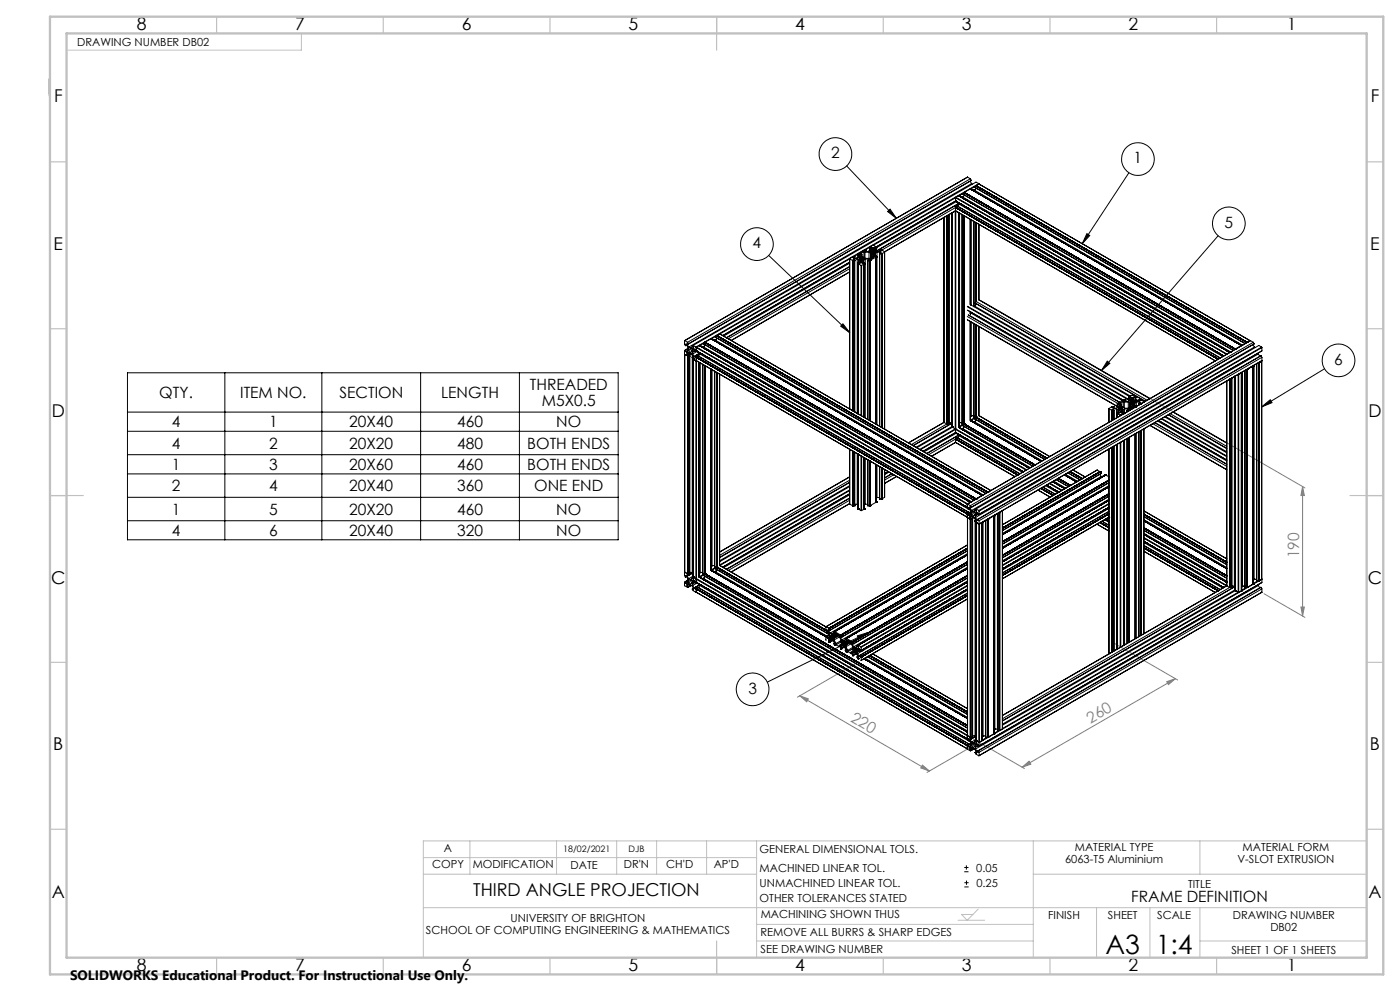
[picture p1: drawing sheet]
<svg xmlns="http://www.w3.org/2000/svg" width="420mm" height="297mm" viewBox="0 0 420 297" stroke-linecap="round" stroke-linejoin="round" font-family="sans-serif">
<g fill="none" stroke="#000" stroke-width=".3">
<path d="M254 49.7l14.9 15.7M338.7 51.8l-14 21.3M230.6 76.5l24.3 23.2M266.3 63.4l.7-.7 1.9 2.7zM326.1 70l.8 .6-2.2 2.5zM365.4 70.7l-35 40.4M252.9 97l2 2.7-2.7-1.9zM38.2 111.7h147.3v50.1h-147.3zM67.5 111.7v50.1M96.6 111.7v50.1M126.2 111.7v50.1M155.8 111.7v50.1"/>
<path d="M332.2 108.2l.8 .7-2.6 2.2zM397.4 110.5l-18.9 11.5M38.2 123.5h147.3M38.2 129.3h147.3M38.2 136.3h147.3M378.5 122l2.6-2.2 .5 .9zM38.2 142h147.3M38.2 149h147.3M38.2 156.1h147.3M257.2 190.6l3.2-1-2.8 1.9zM260.4 189.6l-30.2 14.8M289.3 260h1.2"/>
<path d="M289.9 259.4v1.2M289.3 261.3h1.2M289.3 265.8h1.3M289.3 264.5h1.3M289.9 263.9v1.3"/>
<circle cx="250.6" cy="46.2" r="4.9"/>
<circle cx="341.4" cy="47.7" r="4.9"/>
<circle cx="227.1" cy="73.2" r="4.9"/>
<circle cx="368.6" cy="66.9" r="4.9"/>
<circle cx="401.6" cy="108" r="4.9"/>
<circle cx="225.8" cy="206.6" r="4.9"/>
</g>
<g fill="none" stroke="#808080" stroke-width=".3">
<path d="M294.4 90.2l97.1 56M390.8 145.8l.5 2.7h-1zM390.8 145.8v38.8M379.2 177.9l12.3 7.1M257.7 198.3l-18.5 10.6M334.3 192.8l19 11M390.3 181.9h1l-.5 2.7zM239.9 208.5l2.6 .9-.5 .9zM239.9 208.5l38.9 22.6M350 204.3l2.6-.9-2.1 1.8zM352.6 203.4l-46 26.5M276.7 229.3l2.1 1.8-2.6-1z"/>
<path d="M291.8 221.4l15.5 8.9M295.7 221.4l-17.6 10.1M306.6 229.9l2.1-1.8 .5 .9z"/>
</g>
<g fill="none" stroke="#c0c0c0" stroke-width=".3">
<path d="M90.4 10v5h-70M14.7 23.7v5M127 257h100M141 252v10M167 252v10M185 252v10M197 252v10M212 252v10M227 252v35M310 252v35M360 252v10M410 252h-283v35h283"/>
<path d="M127 272h283M127 262h100M227 277h83M287.4 275.8h8M293.5 272.4l-3.3 3.4-1.7-1.7h3.4M310 262h100M329 272v15M345 272v15M360 272v15M227 282h83M360 282h50"/>
</g>
<g fill="none" stroke="#c0c0c0" stroke-width=".35">
<path d="M65 5v5M115 5v5M165 5v5M215 5v10M265 5v5M315 5v5M365 5v5M15 48.5h5M410 48.5h5M15 98.5h5M410 98.5h5M15 148.5h10"/>
<path d="M405 148.5h10M15 198.5h5M410 198.5h5M15 248.5h5M410 248.5h5M65 287v5M115 287v5M165 287v5M215 282v10M265 287v5M315 287v5M365 287v5"/>
</g>
<path d="M15 5h400v287h-400zM20 10h390v277h-390z" fill="none" stroke="#c0c0c0" stroke-width=".7"/>
<path d="M266.3 63.4l.7-.7 1.9 2.7zM326.1 70l.8 .6-2.2 2.5zM257.2 190.6l3.2-1-2.8 1.9zM252.9 97l2 2.7-2.7-1.9zM332.2 108.2l.8 .7-2.6 2.2zM378.5 122l2.6-2.2 .5 .9z" fill="#000"/>
<g fill="#808080">
<path d="M350 204.3l2.6-.9-2.1 1.8zM306.6 229.9l2.1-1.8 .5 .9z"/>
<path d="M390.3 181.9h1l-.5 2.7zM390.8 145.8l.5 2.7h-1z"/>
<path d="M239.9 208.5l2.6 .9-.5 .9zM276.7 229.3l2.1 1.8-2.6-1z"/>
</g>
<g fill="none" stroke="#000" stroke-width=".3">
<path d="M286.7 59.3l81.4 46.8M286.7 59.3v1M286.7 59.3l-24.7 14.2M286.7 59.1v.2M286.7 59.1l81.4 47M287.5 58.7l-.8 .4M287.5 58.7l81.5 46.9M287.6 58.6h.1M288.9 58.2h.1M288.9 58.2l81.1 46.8M288.9 59.1l80.3 46.4M288.9 59.1l-.2 .2"/>
<path d="M289.1 58.9l-.6 .3M289.1 57.9l-1.4 .8M289.2 57.7h.1M289.2 57.7l-.3 .5M289.2 57.7l81.3 47M289.2 57.7l81.4 46.9M289.3 57.7h-.1M289.3 58.5l-.4 .6M290.2 53.1h.1M290.2 53.1l-84.8 49M290.3 53.1l.8 .5M290.3 53.1l-84.9 49"/>
<path d="M291 54.3l.5 .7M291.1 56.6h.1M291.1 53.6l.3 .4M291.1 53.6l-84.8 49M291.1 56.6l-1.8 1M291.1 56.6l81.4 46.9M291.4 54l-84.8 49.1M291.4 54l-84.8 49M291.5 55l-84.9 49M291.5 55l.2 .2M292.5 57.1l80.2 46.3M292.5 57.1l-.3 .1"/>
<path d="M292.5 56.2h.1M292.5 56.2l81.1 46.8M292.6 56.8l-.5 .3M292.7 55.8l-1.4 .8M292.7 55.7h.1M292.7 55.7l-.2 .5M292.7 55.7l81.4 46.9M292.8 55.7h.1M292.8 55.7l81.3 46.9M292.8 55.6l-.1 .1M292.8 55.6h.1M292.8 55.6l81.4 46.9"/>
<path d="M292.8 56.4l-.3 .7M293.7 55v.1M293.7 55.1l81.3 47M293.7 55l-84.9 49M293.7 55l-.9-.4-84.9 48.9M293.7 55.1l-.9 .5M254.9 77.5v45.1M254.9 78.6l-38.1 22M254.9 79.9l-36.9 21.3M254.9 79.9l-37 21.3M254.9 78.9l-37.8 21.8M254.9 77.6l-38.9 22.5"/>
<path d="M254.9 77.6l.9 .5M254.9 77.6v45M255.8 78.1h.1M255.8 77l-.9 .6M255.8 77h.1M255.8 78.1v44.9M255.8 77h.6M255.8 78.1h.6M255.8 78.1v45M255.9 78.1v45M256.3 77.6h.9M256.3 77.6l-.4 .2 .5 .3"/>
<path d="M256.3 77.6v.4M256.4 78.1h.1M256.4 77h.1M256.4 77v.4M256.4 78.1v45.3M257.2 77.6l.4 .3M257.2 77.6v46.3M257.4 79h.1M257.4 76.4h.1M257.4 76.1h.1M257.4 76.1v1.2M257.4 79.1h.1"/>
<path d="M257.4 77.1l-.5 .3M257.4 76.2l-1.4 .8M257.5 79.1h.1M257.5 76.1h.1M257.5 79.1v44.9M257.5 79.1l.8 .4M257.6 77.9h.1M257.6 77.9v.9M257.7 78l.5 .2v.6l-.3 .1-.5-.2v45.3M257.7 77.9v.9M257.9 76.2l.3 .1v.6l-.5 .3a1.61 1.61 0 0 1-1.8 .1l.5-.3M257.9 76.2l-.5 .2"/>
<path d="M257.9 77.6v.1M257.9 76.2v.8M257.9 77.5v.1M257.9 77.4v.2M257.9 77.7l.2 .1M257.9 77.4v.3M258 77.3l-.1 .1M258 77.3v.4M258.1 77.3h-.1M258.1 77.8l.1 .1M258.1 77.3v.5M258.2 77.3v.6"/>
<path d="M258.2 77.9h.3M258.2 77.3h.3M258.2 77.3h-.1M258.3 79.5h.2M258.3 79.5v45M258.4 77.3v.6M258.5 79.5v45.1M258.5 77.3v.6M258.5 77.3h.1M258.6 77.8l-.1 .1M258.6 77.3h.2M258.6 77.3v.5"/>
<path d="M258.8 77.3v.1M258.8 77.3v.4M258.8 77.7l-.2 .1M258.8 77.4l.1 .2M258.8 77.4v.3M258.9 77.6l-.1 .1M258.9 77.5v.1M259 77.9h.1M259 77.9v.9M259 78l-.4 .2v.6l.3 .1 .4-.2v46.4M259.1 77.9v.9M259.2 75.4l-1 .5 .4 .3v.7l.4 .3 2.1 .4 1-.5-.4-.2"/>
<path d="M259.2 75.4l.3 .2M259.2 75.4v1.8M259.3 79.1h.1M259.3 75h.1M259.3 75h.7M259.3 79.1l-.8 .4M259.3 75l-1.8 1M259.3 79.1v46M259.3 79h.1M259.4 75h.1M259.5 75.6h1.2M259.5 75.6v1.8"/>
<path d="M259.6 77.6h.9M259.6 77.6l-.5 .3M259.6 77.6v47.6M260 75v.4M260.4 78.1h.1M260.4 78.1v47.6M260.5 77.6l.3 .2-.4 .3M260.5 77.6v.4M260.7 75.6l.5 .3M260.7 75.6v1.8M260.9 78.1v47.9M260.9 78.1h.1"/>
<path d="M260.9 74h.1M260.9 74.4h.1M260.9 74v1.3M260.9 75.1l-.5 .3M260.9 74.1l-1.4 .9M261 78.1h.1M261 74h.1M261 74.4v.8M261 78.1v48M261 78.1h-.6M261.2 75.9h.1M261.2 75.9v1.7"/>
<path d="M261.3 75.9v1.7M261.3 75.9l.4 .3v1.1M261.4 75.6v.1M261.4 75.4v.2M261.4 74.1l.3 .2v.5l-.4 .3a1.75 1.75 0 0 1-1.8 .1l.5-.2M261.4 74.1l-.4 .3M261.4 75.3v.3M261.4 75.7h.1M261.4 74.1v.9M261.4 75.3v.4M261.5 75.3h-.1M261.5 75.7l.2 .1"/>
<path d="M261.5 75.3v.4M261.7 75.8h.1M261.7 75.2v.6M261.8 75.2v.6M261.8 75.8h.2M261.8 75.2h.2M261.8 75.2l-.3 .1M261.9 75.2v.6M262 73.5l-1 .5M262 73.5l.8 .5M262 75.2h.2M262 75.2v.6"/>
<path d="M262.2 75.8h-.2M262.2 75.2l.1 .1M262.2 75.2v.6M262.3 75.7l-.1 .1M262.3 75.3l.1 .4M262.3 75.3v.4M262.4 75.7h-.1M262.4 75.3v.4M262.4 74.1l.5 .3M262.4 74.1l-.3 .2v.5l.5 .3a1.69 1.69 0 0 0 1.7 .1l-.4-.2M262.4 74.1v.9M262.6 75.9l-.5 .3v.5l.3 .2 .5-.3v50.5"/>
<path d="M262.6 75.9v.9M262.6 75.9h.1M262.8 74h.1M262.8 77h.1M262.8 77v50.1M262.8 77l-1.8 1.1M262.9 74h.1M262.9 74.4h.1M262.9 77h.1M262.9 74v1.3M263.1 75.6h1M263.1 75.6l-.5 .3"/>
<path d="M263.1 75.6v51.7M263.9 75h.1M263.9 76.1h.1M263.9 75h.6M263.9 75l-.1 .4M263.9 76.1v51.6M264.1 75.6l.2 .2-.4 .3M264.1 75.6v.3M264.4 75h.1M264.4 76.1l.1 52M264.5 76.1h.1M264.5 75h.1"/>
<path d="M264.5 76v52.1M264.5 75l.9 .5M264.5 76l-.6 .1M265.4 75.5v.1M265.4 75.6l-.9 .4M265.4 75.6v53M265.4 75.5v53.1M283.2 65.2v61.4M284 64.7v62.4M284.1 64.7v62.4M284.7 64.3v62.8h-.6M285.5 63.9v62.7"/>
<path d="M285.7 63.7v64.4M286.6 63.2v65.3M286.6 63.2l.1 65.3M286.7 60.3h.1M286.7 62.1h.1M286.7 62.2h.1M286.7 63.1v.1M286.7 63.1l-21.3 12.4M286.7 63.1l77.9 45.1-77.9-45M286.7 60.3l-23.8 13.7M286.7 62.2l-22.2 12.8M286.7 62.1v1"/>
<path d="M286.7 60.2l80.4 46.5M286.7 62.1l78.8 45.5M286.7 62.2l78.8 45.4M286.7 60.3l.2 .2M286.9 60.4l-24 13.9M286.9 61.6l-.2 .5M286.9 61.6l79.2 45.7M286.9 61.6h.1M287.4 61.8h-.1M287.6 63.7v64.4M287.6 63.7v64.3M287.7 61l-24.8 14.3"/>
<path d="M287.7 61.2v-.3l-24.8 14.3M287.7 61.2l-.4 .6M287.7 61.2l79.2 45.7M287.9 63.9v62.7M288.6 64.3v62.8M289.2 64.7v62.4M291.1 65.8v25.5M291.4 65.9v25.5M292.2 66.4v25.5M292.7 66.7v23.8M292.8 66.7v23.7M293.7 67.2v22.6"/>
<path d="M254.9 81.5l-35.5 20.5M254.9 80.5l-36.4 21M290.2 95.8l45 26M290.2 92.9l46.8 27M290.2 94.9l45.1 26M290.2 91.9l48.5 28.1M290.2 95.9l45 25.9M290.3 91.8l48.4 28M290.4 94.4l45.4 26.2M290.5 94.4l45.4 26.1M291.1 91.3l47.7 27.5M291.1 93.4v.8l.2-.4"/>
<path d="M291.1 96.4v29.6M291.3 93.8l45.4 26.3M291.3 93.6v.2M291.4 96.6v28M292.2 97v28.1M292.5 91.8l46.6 26.9M292.5 91.8l-.3 .1M292.5 90.8l.3-.5 51.3 29.6M292.5 90.8l51.1 29.5M292.5 90.8l51 29.5M292.5 90.8h.1M292.7 97.3v27.8"/>
<path d="M292.7 90.9v.5M292.8 91v.3M292.8 97.3v27.8M292.8 91.2l-.3 .6M293.7 89.8l51.3 29.6M293.7 97.9v26.7M293.7 97.9v26.6M205.4 106.1v65.3M205.4 102.1v1l.3 .5M205.4 102.1l.9 .5M205.4 106.2l.9 .5M205.4 106.2v65.3"/>
<path d="M205.6 104.9l-.2 .2v1.1M205.6 104.9h.1M205.7 103.6v-.5l.7 1v1.2l-.4 .2-.3-.1M205.7 104.9v.5M206 103.4l-.3 .2M206.1 103.2l.5 .8M206.1 106.2l.5 .2M206.3 106.7h.1M206.3 102.6l.3 .4M206.3 106.7h.6M206.3 106.6v65.4M206.3 106.7v65.3"/>
<path d="M206.4 106.7v65.3M206.4 104.7h.1M206.4 103l-.3 .2M206.4 104.9l-.7 .5M206.4 104.5l-.7 .4M206.4 104.4l-.8 .5M206.6 103v.1M206.6 106.4v.1M206.6 103.1l-.5-.2v.3M206.6 106.5l-.3 .2M206.6 106.5l.8-.5-1.1 .7M206.6 106.5l.3 .2"/>
<path d="M206.6 104l.5 .3M206.7 106.4v.2M206.8 104.6a.56 .56 0 0 1 .6 .4 .56 .56 0 0 1-.1 .6l-.5-.3zM206.9 106.7h.1M206.9 105.8l-.8 .4M206.9 106.7v65.3h-.6M207 106.2h.6M207.1 104.3h.1M207.1 105.9l-.5-.3-.5 .3v.3M207.1 105.9h.1M207.2 105.9l.4 .3 .5 1.1-.4-.2 .3-.2M207.2 104.3h-.1"/>
<path d="M207.3 106l-.7 .4M207.7 106.3v65.3M207.7 107.2l.2 .4M207.8 105.5h.1M207.8 105.5v.6M207.8 105.4v.1M207.8 106.1l.5 .8M207.8 103.9l-.7 .4M207.9 103.9l-.7 .4M207.9 107.6h.1M207.9 103.5l-.2 .2 .4 .3v.3l-.5 .3-.4-.3M207.9 103.5l.9 .5"/>
<path d="M207.9 107.6l.9 .5M207.9 107.6v65.3M208.6 106.6v.5l-.3-.2M208.6 106.6h.1M208.6 105l-.8 .4M208.6 105.1l-.8 .4M208.6 106.7l-.3 .2M208.6 106.6l.3 .5M208.8 104l.1 .2M208.8 108.1h.1M208.8 108.1v65.3M208.8 108.1l-.8-.5v65.4"/>
<path d="M208.9 108.1h-.1M208.9 105.2h.1M208.9 107.1h.1M208.9 107h.1M208.9 108.1h.1M208.9 108.1l81.3 46.9M208.9 104.2v1M208.9 107v1.1M208.9 105.2l-.3 .1v-.5l-.3-.2-.5 .3v.5M208.9 104.2l81.3 46.9M208.9 105.1l81.3 47M208.9 105.2l81.3 46.9"/>
<path d="M208.9 107l81.3 47M208.9 107.1l81.3 47M208.9 105.2l.3 .2M208.9 107l81.3 46.9M209 104l-.1 .2M209 108.2v65.2M209 104l81.3 47M209.1 105.3l-1.3 .8M209.2 106.5l-.3 .5M209.2 106.5l81.3 47M209.2 106.5h.1M209.8 108.6v64.4"/>
<path d="M209.8 103.5h.1M209.8 103.5l-.8 .5M209.8 103.5l81.4 47M209.8 108.7l.1 64.3M209.9 106.1l-.3 .5M209.9 105.9l-1.3 .7M209.9 106.1v-.3l-1.3 .8M209.9 106.1l80.5 46.4M210.1 108.8v62.8M210.8 109.2l.1 62.8M211.1 104l80.3 46.4M211.1 104l-.2 .1"/>
<path d="M211.2 103.1h.1M211.2 103.1l81 46.8M211.3 103.7l-.5 .4M211.3 102.8l-1.4 .8M211.4 109.6v62.4M211.4 102.6h.1M211.4 102.6l81.4 47M211.5 102.6l-.3 .5M211.5 109.6l-.1 62.4M211.5 102.6h.1M211.5 109.6v62.4M211.5 102.6h-.1"/>
<path d="M211.5 102.5v.1M211.5 102.5l81.3 47M211.5 103.4l-.4 .6M213.3 101.5h.1M213.3 101.5l-1.8 1M213.3 110.7v60.2M213.3 101.5l81.4 46.9M213.4 101.5h.1M213.4 110.7v60.2M213.6 110.8v58.7M214.4 111.3v58.7l.7-.1M214.7 102l80.3 46.3"/>
<path d="M214.7 102l-.2 .1M214.7 101.1h.1M214.7 101.1l81.1 46.8M214.7 101.1l81 46.8M214.8 101.7l-.5 .3M214.9 111.6v58.4M214.9 100.7l-1.4 .8M214.9 100.6h.1M214.9 111.6l.1 58.4M214.9 100.6l-.2 .5M214.9 100.6l81.4 46.9M215 100.5l81.4 47"/>
<path d="M215 100.5h.1M215 111.7v58.3M215.1 101.3l-.4 .7M215.9 100l81.3 47M215.9 100l-.9 .5M215.9 112.1v57.4M215.9 112.1v57.3M337 119.9h.7M337 119.9l-1.8 1M337.1 119.9h.1M337.2 119.9h.1M337.7 119.9v.4"/>
<path d="M338.7 119.3h.1M338.7 119h.1M338.8 118.9h.1M338.8 118.9l.9-.5 .9 .5M338.8 118.9l-.1 1.3M339.2 119l.3 .2v.5l-.4 .3a1.71 1.71 0 0 1-1.8 .1l.4-.2M339.2 119l-.5 .3M339.2 119v.9M340.2 119l.4 .3M340.2 119l-.3 .2v.5l.5 .3a1.61 1.61 0 0 0 1.7 .1l-.4-.2M340.2 119v.9M340.6 118.9h.1"/>
<path d="M340.6 119.3h.1M340.6 119.9l.7 .4M340.6 119.6l1.1 .6M340.6 118.9v1.3M341.7 119.9h.1M341.7 119.9h.6M341.7 119.9v.4M342.2 119.9h.1M342.3 119.9h.1M342.3 119.9l.8 .6M368 114.2l.1 61.4M368.9 105.6h.1"/>
<path d="M368.9 113.7v62.4M369 105.6h.1M369 113.6v62.5M369 105.6l-.9 .5M369.5 113.3v62.8M370.3 112.9v62.7M370.5 104.7h.1M370.6 104.6h.1M370.6 112.7v64.4l.8 .4M370.6 104.6l-.1 .1M371.4 112.3v65.2M371.6 112.2h-.1"/>
<path d="M371.6 112.2v65.3M372.4 111.7h.1M372.4 103.5h.1M372.4 103.5l-1.8 1.1M372.4 111.7l-.8 .5M372.5 111.7h.1M372.5 111.6l-.1 65.5-.8 .4M372.5 103.5h.1M372.5 103.5v.1M372.7 111.5v64.1M373.5 111.1v65M374 110.8h.1"/>
<path d="M374 110.8v65.3M374.1 110.8h.1M374.1 102.6h.1M374.1 110.7h.1M374.1 110.7v65.4M374.1 102.6v.1M374.2 110.7v65.3M374.2 102.5l-.1 .1M375 102.1l-.8 .4M375.1 102.1h.1M375.1 102.1l-84.9 49M375.1 102.1l.9 .5"/>
<path d="M375.1 102.1l-84.8 49M375.9 103.3l.4 .7M376 109.7l-1.8 1M376 109.6h.1M376 102.6l-84.9 48.9M376 102.6l.2 .4M376 109.6v65.4M376.2 103l-84.8 49M376.2 103v.1M376.2 109.5v64.1M376.2 103.1l-84.8 49M376.3 104l-84.8 49"/>
<path d="M376.3 104l.3 .2M377 109v65M377.5 105.8v.3M377.5 106.1l-84.8 49M377.5 106.1l.4 .7M377.5 108.7h.1M377.6 108.7h.1M377.6 108.7v65.3M377.7 108.7l.8-.6v65.4M377.7 108.7v65.3M378.3 106.6l-84.8 49M378.3 106.6l.3 .5"/>
<path d="M378.3 106.6l-84.9 49M378.5 104l.1 .2M378.5 104l-84.8 49M378.5 104l-.9-.5-84.8 49M378.6 108.1l-84.9 49M378.6 104.2v1M378.6 107.1v1M378.6 104.2l-84.9 49M378.6 105.2l-84.9 48.9M378.6 105.2l-85.1 49.1M378.6 107.1l-84.9 49M254.9 134.7v16.4"/>
<path d="M255.8 135.1v16.5M255.8 135.2v16.4M255.9 135.2v16.4M256.4 135.5v16.1M257.2 136v15.1M257.4 136.1v16.4M257.5 136.1v16.4M258.3 136.6v16.4M258.5 136.7v16.3M259.3 137.2v15.3M259.6 137.4v13.7M260.4 137.8v13.8"/>
<path d="M260.9 138.1v13.5M261 138.2v13.4M262.8 139.2v11.3M262.9 139.2v11.3M263.1 139.4v9.7M263.9 139.8v9.7M283.2 126.5v.1M283.2 126.6l-10.7 6.1M283.2 126.6l.8 .5M284.1 127.1h.1M284.1 127.1l-10.7 6.1M284.7 126.6h.8"/>
<path d="M284.8 126.6l-.1 .1M285.5 126.6l.2 .2-11.7 6.8M285.6 126.7l-11.7 6.8M285.7 128h.1M285.7 128.1l-10.6 6.1M285.7 127.8l-10.9 6.3M285.8 128.1h.1M285.8 128.1l.8 .4M286.6 128.5h.1M286.6 128.5l-10.7 6.2M286.7 129.6h.1M286.7 129.7h.1"/>
<path d="M286.7 131.5h.1M286.7 131.6h.1M286.7 132.6h.1M286.7 132.6l-7.2 4.1M286.7 132.6l17.8 10.2M286.7 129.6l-9.8 5.7M286.7 131.6l-8.1 4.6M286.7 128.7v1M286.7 131.5v1.1M286.7 129.6l20.3 11.8M286.7 131.5l18.7 10.8M286.7 131.6l18.6 10.8"/>
<path d="M286.7 128.7l-10.6 6.1M286.7 128.7l21.1 12.2M286.7 129.7l.2 .2M286.7 128.5v.2M286.7 128.5l21.3 12.3M286.9 129.8l-9.7 5.6M286.9 131.1l-.2 .4M286.9 131.1l19.1 10.9M287 131l-.1 .1M287.6 128.1h.1M287.6 128.1l21.3 12.2M287.6 128l.1 .1"/>
<path d="M287.6 128h.1M287.7 130.6l-.3 .6M287.7 130.3l-9.6 5.6M287.7 130.3l-9.7 5.6M287.7 130.6l19 10.9M287.7 130.3v.3M287.9 126.6h.7M287.9 126.6l-.3 .2M288.1 126.6l-.5 .4M288.6 127.1h.6M288.9 127.6l21 12.1zM288.9 128.5l20.2 11.7"/>
<path d="M288.9 128.5l-.2 .2M289.1 128.3l-.6 .3M289.1 127.1l-1.5 .8M289.1 127.2l-1.4 .9M289.2 127.1h.1M289.2 127.1l-.3 .5M289.2 127.1l21.3 12.3M289.2 127.1l21.4 12.2M289.3 127.1h.1M289.3 127.8l-.4 .7M291.1 126h.1M291.1 126l21.3 12.3"/>
<path d="M291.1 126l21.2 12.3M291.4 124.6h.8M291.4 124.6l-.3 .1M291.7 124.6l-.6 .3M292.2 125.1h.1M292.2 125.1h.6M292.5 126.5l20.1 11.6M292.5 126.5l-.3 .1M292.5 125.6h.1M292.5 125.6l20.9 12.1M292.6 126.2l-.5 .3M292.6 125.1l-1.5 .8"/>
<path d="M292.7 125.2l-1.4 .8M292.7 125.1h.1M292.7 125.1l-.2 .5M292.7 125.1l21.3 12.2M292.8 125.1h.1M292.8 125.1l21.3 12.2M292.8 125.8l-.3 .7M293.7 124.6l21.2 12.2M293.7 124.5v.1M332.7 122.4v4.2M332.7 134.6v61.4M333.6 123h.1"/>
<path d="M333.6 121.9l-.9 .5 .9 .6M333.6 121.9h.1M333.6 123h.6M333.6 123v3.1M333.6 134.1v61.4M333.6 121.9h.6v.4M333.6 123v3M333.6 134.1v61.3M333.7 123v3M333.7 134.1v61.3M334 122.6h1M334 122.6l-.3 .1 .5 .3"/>
<path d="M334 122.6v.3M334.2 123v2.7M334.2 133.7v61.4M334.2 121.9l-.5 .3 1.3 .1 .5-.2M335 122.6l.4 .2M335 122.6v2.6M335 133.3v61.4M335.2 123.9h.1M335.2 123.6h.1M335.2 121.3h.1M335.2 121h.1M335.2 124h.1"/>
<path d="M335.2 121v1.2M335.2 123.6v1.5M335.2 133.1v61.4M335.2 120.9h.1M335.2 124l.9 .4M335.2 120.9v.1M335.2 124v1.1M335.4 122.8h.1M335.4 122.8v.9M335.5 122.9l.5 .3v.5l-.3 .2-.5-.3M335.5 122v.1M335.5 122.8v1"/>
<path d="M335.7 121l.3 .2v.6l-.5 .2M335.7 121l-.5 .3M335.7 121v.9M335.7 122.3v.3M335.8 122.2v.5M335.8 122.7h.1M335.9 122.7h.1M335.9 122.2h-.1M335.9 122.2v.5M336 122.2v.5M336 122.7l.2 .1M336.1 124.4h.1"/>
<path d="M336.1 124.4v.2M336.1 132.6v61.4M336.2 122.1l.1 .1M336.2 122.1l-.3 .1M336.2 122.1v.7M336.2 124.4v.1M336.2 132.5v61.4M336.3 122.7l-.1 .1M336.3 122.7h.1M336.3 122.2h.2M336.3 122.2v.5M336.4 122.2v.5"/>
<path d="M336.5 122.2l.1 .1M336.5 122.2v.5M336.6 122.6l-.2 .1M336.6 122.3v.3M336.7 122.4v.1M336.8 122.8h.1M336.8 122v.1M336.8 122.8v1M336.8 122.9l-.5 .3v.5l.3 .2 .5-.3v.4M336.8 122.1l2.1 .5M336.9 122.8v.9M336.9 120.3l-.9 .6 .3 .2v.7l.5 .2"/>
<path d="M336.9 120.3l.4 .2M336.9 120.3v1.8M337 124l-.8 .4M337.1 124h.1M337.1 132v61.4M337.1 123.9h.1M337.1 123.9l-.1 .1M337.3 120.5h1.2M337.3 120.5v1.8M337.4 122.6h.9M337.4 122.6l-.5 .2M337.4 122.6v1.3"/>
<path d="M337.4 131.9v61.4M338.1 123h.1M338.1 123v.4M338.1 131.5v61.3M338.1 131.4v61.4M338.3 122.6l.3 .1-.5 .3M338.3 122.6v.3M338.5 120.5l.4 .3M338.5 120.5v1.8M338.7 123v.1M338.7 123h.1M338.7 131.1v61.4"/>
<path d="M338.8 123h.1M338.8 131.1l-.1 61.4M338.8 123h-.7M338.9 120.8h.2M338.9 120.8v1.7M339.1 120.8v1.6M339.1 120.8l.4 .3v1.1M339.2 120.3v.3M339.2 120.6h.1M339.3 120.2l-.1 .1M339.3 120.6l.1 .1M339.3 120.2v.4"/>
<path d="M339.4 120.7h.1M339.4 120.2v.5M339.5 121.8l.4 .2-1 .6M339.5 120.1v.6M339.5 120.7h.3M339.5 120.1h.3M339.5 120.1l-.2 .1M339.7 120.1v.6M339.8 120.1l.2 .1M339.8 120.1v.6M340 120.7h-.2M340 120.2h.1"/>
<path d="M340 120.2v.5M340.1 120.6l-.1 .1M340.1 120.2v.1M340.1 120.2v.4M340.1 120.6h.1M340.1 120.3l.1 .2M340.1 120.3v.3M340.2 120.5l-.1 .1M340.2 120.3v.2M340.4 120.8l-.5 .3v.5l.3 .2 .4-.3v.4M340.4 120.8v.9M340.4 120.8h.1"/>
<path d="M340.6 121.9h.1M340.6 130v61.4M340.6 121.9l-1.8 1.1M340.9 120.5h.9M340.9 120.5l-.5 .3M340.9 120.5v1.3M340.9 129.9v61.3M341.7 121h.1M341.7 121h.6M341.7 121v.4M341.7 129.4v61.4M341.8 120.5l.3 .2-.4 .3"/>
<path d="M341.8 120.5v.4M342.2 121h.1M342.2 121v.1M342.2 129.1v61.4M342.3 121h.1M342.3 120.9h.1M342.3 120.9v.1M342.3 129v61.4M343.1 120.5l-.8 .4M343.1 120.5h.1M343.1 128.5v61.4M343.2 120.4v.1"/>
<path d="M343.2 128.5v61.4M345 127.5l23 13.3M345.9 127l22.1 12.8M346.4 126.7l21.6 12.5M347.3 126.2l20.7 11.9M347.6 126l20.4 11.9M348.4 125.6l19.6 11.3M348.6 125.4l19.4 11.3M349.4 125l18.6 10.7M349.7 124.8l18.3 10.6M350.5 124.3l17.5 10.1M350.6 124.3l17.4 10.1"/>
<path d="M351.1 124l16.9 9.8M352 123.5l16 9.2-16.1-9.2M254.9 151l-35.5 20.4M254.9 150.9l-35.5 20.5M254.9 142.9l-39 22.5M254.9 148l-38.1 22M254.9 145.8l-39 22.5M254.9 149.9l-36.4 21.1M254.9 149.3l-36.9 21.3M254.9 144.5l-39 22.5M254.9 143.9l-39 22.5M254.9 149.3l-37 21.3"/>
<path d="M254.9 144.6l-39 22.5M254.9 148.3l-37.8 21.8M254.9 145.6l-39 22.5M254.9 147l-38.9 22.5M254.9 146.8l-39 22.5M254.9 151.1l.9 .4M255.8 151.6h.1M255.8 151.6h.6M256.4 151.6h.1M256.4 151.1h.8M257.2 151.1l.2 .2M257.4 152.5h.1"/>
<path d="M257.5 152.5h.1M257.5 152.5l.8 .5M258.3 153h.2M259.3 152.5h.1M259.3 152.5l-.8 .5M259.6 151.1h.8M259.6 151.1l-.3 .2M260.4 151.6h.1M260.9 151.6h.1M261 151.6h.1M261 151.5l-.6 .1M262.8 150.5h.1"/>
<path d="M262.8 150.5l-1.8 1M262.9 150.5h.1M263.1 149.1h.8M263.1 149.1l-.2 .1M263.9 149.5h.1M263.9 149.5h.6M264.4 149.5h.1M264.4 140.2v9.3M264.5 149.5h.1M264.5 140.2v9.3M265.4 149l-.9 .5M265.4 140.7v8.3"/>
<path d="M265.4 140.8h.1M265.6 140.9l-.2 .1M266.5 141.3l-1.1 .6M266.7 141.5l-1.3 .7M267.5 142l-2.1 1.2M267.6 142l-2.2 1.3M268.1 142.3l-2.7 1.6M269 142.8l-3.6 2M269 142.8l-3.6 2.1M290.2 155l.9 .6M290.2 154h.1M290.2 152.1h.1"/>
<path d="M290.2 151.1v1M290.2 154v1M290.2 152.1l.2 .4M290.2 153.9h.1M290.2 155.1l.1 65.4M290.2 153.9v.1M290.3 151.1h-.1M290.3 151l-.1 .1M290.3 151.1l.8 .4M290.4 153.9l-.2 .1M290.4 153.9l.9-.4zM290.4 152.5l.1 .1"/>
<path d="M290.5 152.6v-.5l.8 1v.6v.6l-.5 .2-.3-.1M290.5 153.5v.9M290.5 153.5l-.3 .4M290.5 152.6l.7 .4M290.5 153.7l.2 .1M290.9 152.4l-.4 .2M291 155.2v-.3l.5-.3 .5 .2a1.74 1.74 0 0 1 .9 1.5l-.4-.2 .4-.2M291 152.2l.5 .8M291 155.2l.4 .2M291.1 150.5h.1M291.1 155.6v65.4M291.1 151.5l.3 .5"/>
<path d="M291.1 155.6h.7M291.1 150.5l-.8 .5M291.2 155.6h.1M291.2 155.6v65.4M291.3 153.1l-.4 .5M291.3 152l-.3 .2M291.3 153.9l-.8 .5M291.4 152v.1M291.4 155.4v.1M291.4 152.1l-.4-.3v.4M291.4 155.5l-.3 .1M291.4 155.5l.8-.5-1.1 .6"/>
<path d="M291.4 155.5l.4 .1M291.5 153l.4 .3M291.6 155.4v.1M291.7 153.6a.52 .52 0 0 1 .5 .3 .52 .52 0 0 1-.1 .6l-.5-.4zM291.7 154.8l-.7 .4M291.7 155.6l.1 65.4h-.7M291.9 155.2h.6M291.9 153.3h.1M292 153.3h.1M292.1 155l-.7 .4M292.5 155.3v65.3M292.5 156.2l.3 .4"/>
<path d="M292.6 154.5h.1M292.7 155.1l.4 .8M292.7 154.4l.7-.4zM292.7 152.8l-.8 .5M292.7 149.6h.1M292.8 156.6h.1M292.8 149.5h.1M292.8 156.6v65.3M292.8 152.9l-.8 .4M292.8 152.5l-.3 .2 .4 .3v.3l-.4 .3-.5-.3M292.8 149.5v.1M292.8 149.5l-.1 .1"/>
<path d="M292.8 152.5l.9 .5M292.8 156.6l.9 .5M293.4 155.6v.4l-.3-.1M293.4 155.6h.1M293.4 154.1l-.7 .4M293.4 155.7l-.3 .2M293.5 154.3l-.1-.5-.3-.2-.4 .3v1.2M293.5 155.6l.2 .5M293.7 153v.2M293.7 157.1h.1M293.7 157.1v65.3M293.7 153.2v.9"/>
<path d="M293.7 156.1v1M293.7 154.1l-.2 .2M293.8 157.1v65.3M294.6 148.4h.1M294.6 156.6l-.8 .5M294.6 148.4l-1.8 1.1M294.7 156.6h.1M294.7 156.5l-.1 65.4M294.9 156.4v64.2M295.7 156v65M296.2 155.6h.2M296.2 155.6v65.4"/>
<path d="M296.3 155.6h.1M296.3 147.6h.1M296.3 147.5h.1M296.3 155.6v65.4M296.3 147.5v.1M296.4 147.5h-.1M296.4 155.6v65.3M297.2 147l-.8 .5M298.2 154.6l-1.8 1M298.2 154.5h.1M298.2 154.5v65.4M298.2 154.5v65.3"/>
<path d="M298.2 154.5v.1M298.5 154.4v64.1M299.2 153.9v65h.7M299.8 153.6h.1M299.8 153.6v65.3M299.9 153.6h.1M299.9 153.6h-.1M299.9 153.6v65.3M300.7 153.1l-.8 .5M300.7 153.1v65.3M300.7 153v.1M311.4 146.9l3.6 2.1"/>
<path d="M311.4 146.9l3.7 2.1M312.2 146.4l3.7 2.1-3.6-2.1M312.3 146.4l3.6 2.1M312.3 146.4l3.7 2M312.3 146.3l3.7 2.1M312.9 146l3.7 2.1M313.7 145.6l3.6 2.1M313.9 145.4l3.7 2.1M314.8 144.9l3.7 2.1M315 144.8l3.6 2.1M315.8 144.3l3.6 2.1M316.1 144.2l3.6 2.1"/>
<path d="M316.9 143.7l3.6 2.1-3.7-2M317.5 143.4l3.5 2.1M317.5 143.4l3.6 2.1M317.5 143.4l3.7 2M319.6 142.1l3.7 2.1M321 141.3l3.6 2.2M323 144.4l-3.6-2.1 3.6 2.1M324 143.8l-3.6-2.1 3.6 2.1M325.5 142.9l-3.6-2.1 3.6 2.1M329.1 157.1l3.6 2.1M329.2 140.9l-28.5 16.3M329.2 140.9l.8 .5"/>
<path d="M329.2 140.9l-28.5 16.4M330 142.1l.3 .7M330 141.4l-29.3 16.9M330 141.4h.1M330.1 141.4h.1M330.1 141.4l.2 .5M330.1 141.4l-29.4 17M330.1 141.4l-29.4 16.9M330.1 156.5l2.6 1.6-2.7-1.5M330.3 141.9l-29.6 17.1M330.3 141.9h.1M330.3 142.8l-29.6 17.1"/>
<path d="M330.3 142.8l.3 .1M330.6 156.2l2.1 1.2M331.4 155.8l1.3 .7M331.6 142.3h.1M331.6 155.6l1.1 .6-1.1-.6M331.7 142.3h.1M331.7 142.3l-31 17.9 31-17.9M331.7 142.3l1 .6M332.5 155.1l.2 .2M332.7 155h.1M332.7 155l-32 18.4M332.7 155l-32 18.5"/>
<path d="M332.7 152l-32 18.5 32-18.4M332.7 149.9l-32 18.5M332.7 153.9l-32 18.5M332.7 148.7l-32 18.4M332.7 152.4l-32 18.4M332.7 149.6l-32 18.5M332.7 145.9l-32 18.4M332.7 144.6l-32 18.5M332.7 144l-32 18.5M332.7 143.9l-32 18.5M332.7 145.6l-32 18.4M332.7 151.1l-32 18.4"/>
<path d="M332.7 150.9l-32 18.4M343.2 153.1l24.8 14.4M343.2 158.3l24.8 14.3M343.2 158.9l24.8 14.4M343.2 159.8l24.8 14.4M343.2 156l24.8 14.4M343.2 154.2l24.8 14.2M343.2 154.8l24.8 14.4M343.2 155.7l24.8 14.4M205.4 171.5h.1M205.4 171.4v.1M205.4 171.5v1l.3 .5"/>
<path d="M205.4 171.5l.9 .5M205.6 174.3l-.2 .1v1.1l.9 .6M205.6 174.3h.1M205.7 173v-.5a2.59 2.59 0 0 1 .7 2.2l-.4 .3-.3-.2M205.7 174.3v.5M206 172.8l-.3 .2M206.1 175.6v-.3l.5-.3 .5 .3 .5 .3 .5 1.1-.4-.2M206.1 172.6l.5 .8M206.1 175.6l.5 .3M206.3 172h.1M206.3 172l.3 .4M206.4 172.4l-.3 .2"/>
<path d="M206.4 173.9l-.7 .4M206.4 173.8l-.8 .5M206.4 174.3l-.7 .5M206.6 172.4v.1M206.6 175.9h.1M206.6 172.5l-.5-.2v.3M206.6 175.9l-.3 .2M206.6 175.9l.8-.5-1.1 .7M206.6 173.4l.5 .3M206.8 174.1a.5 .5 0 0 1 .6 .2 .5 .5 0 0 1-.1 .7l-.5-.3zM206.9 175.2l-.8 .4M206.9 171.6h.8"/>
<path d="M207 171.6h-.1M207.1 173.7h.1M207.3 175.4l-.7 .5M207.7 176.6l.2 .4 1 .5M207.7 176.5v.1M207.7 171.6l.2 .1-1.3 .8M207.8 174.9h.1M207.8 175.5l.5 .8M207.8 173.2l-.7 .5M207.9 171.7l-1.3 .7M207.9 173.3l-.7 .4M207.9 172.9h.1"/>
<path d="M207.9 173l-.2 .2 .4 .2v.3l-.5 .3-.4-.3M207.9 173l.9 .4M207.9 172.6l-1.3 .8M208 173h.1M208 172.9l-.1 .1M208 173l.8 .4M208 176.3l-.3 .2M208.6 176v.5l-.3-.2M208.6 174.5l-.8 .4M208.6 176h.1M208.6 174.4l-.8 .5M208.6 176.1l-.3 .2"/>
<path d="M208.6 176l.3 .5M208.8 173.4l.1 .2M208.8 173.4h.2M208.8 177.5h.1M208.9 174.6h.1M208.9 176.5h.1M208.9 177.5h.1M208.9 177.5l81.3 47M208.9 173.6v1M208.9 176.4v1.1M208.9 174.6l-.3 .1v-.5l-.3-.1-.5 .2v1.2M208.9 173.6l81.3 46.9"/>
<path d="M208.9 174.6l81.3 46.9M208.9 176.4l81.3 47M208.9 176.4h.1M208.9 176.5l81.3 46.9M208.9 174.6l.3 .2M209 173.4l-.1 .2M209 173.4l81.2 46.9M209.1 174.7l-1.3 .8M209.2 175.9l-.3 .5M209.2 175.9l81.3 47M209.2 175.9h.1M209.6 176.1h-.1"/>
<path d="M209.8 173l80.4 46.4M209.8 173h.1M209.8 172.9h.1M209.8 172.9l80.4 46.5M209.9 172.9l-.1 .1M209.9 175.3l-1.3 .7M209.9 175.5v-.3l-1.3 .8M209.9 175.5l-.3 .6M209.9 175.5l80.5 46.5M210.1 171.6h.7M210.1 171.6l-.3 .1M210.4 171.6l-.6 .3"/>
<path d="M210.8 172h.1M211.1 173.4l79.1 45.7M211.1 173.4l-.2 .2M211.2 172.5l79 45.7M211.2 172.5h.1M211.3 173.2l-.5 .3M211.3 172l-1.5 .8M211.3 172.2l-1.4 .8M211.4 172h.1M211.4 172l-.2 .5M211.4 172l78.8 45.6M211.5 172h.1"/>
<path d="M211.5 172l78.7 45.5M211.5 172h-.1M211.5 172l78.7 45.4M211.5 172h-.6M211.5 172.8l-.4 .6M213.3 170.9h.1M213.3 170.9l34.5 19.9M213.4 170.9h.1M213.4 170.9l34.4 19.8M213.6 169.5h.8M213.6 169.5l-.2 .1M213.9 169.5l-.5 .3"/>
<path d="M214.7 171.4l33.3 19.2M214.7 171.4l-.2 .1M214.7 170.5l34.1 19.6M214.7 170.5h.1M214.7 170.5l34.1 19.7M214.8 170l-1.4 .8M214.8 171.1l-.5 .3M214.9 170.1l-1.4 .9M214.9 170h.1M214.9 170l-.2 .5M214.9 170l32.9 19M215 170h.1"/>
<path d="M215 169.9h.1M215 169.9l32.8 18.9M215.1 170.7l-.4 .7M215.9 169.5l31.9 18.4M215.9 169.4v.1M215.9 169.4l31.9 18.5M290.2 179.5l-31.9 18.4M290.2 163.3l-42.4 24.5M290.2 174.4l-32.7 19M290.2 174.4l-32.8 19M290.2 178.4l-31.9 18.4M290.2 177.8l-32.1 18.6"/>
<path d="M290.2 173.2l-34.1 19.7M290.2 172.6l-34.4 19.9M290.2 176.9l-32.9 19M290.2 174.1l-34.1 19.7M290.2 170.3l-36.3 21M290.2 169.1l-37.6 21.8M290.2 168.5l-37.9 21.9M290.2 168.4l-38 21.9M290.2 170l-37.6 21.8M290.2 165.1l-41.2 23.7M290.2 164.4l-41.5 23.9M290.2 164.3l-41.5 24"/>
<path d="M290.2 165.9l-41.2 23.9M290.2 175.6l-31.8 18.4M290.2 175.4l-31.9 18.4M290.2 179.5l-31.8 18.4M290.2 163.4l-42.3 24.4M300.7 171.7l32-18.4-32 18.4M300.7 166.4l32-18.4-32 18.5M300.7 172.4l32-18.5-32 18.6M343.2 161.1l24.8 14.4-24.8-14.2M343.2 165.2l21.4 12.3M343.2 162.3l23.9 13.8M343.2 160.1l24.8 14.4"/>
<path d="M343.2 163.5l22.9 13.2M343.2 164.1l22.3 12.9M343.2 164.2l22.3 12.8M343.2 162.6l23.7 13.6M368 175.5h.1M368 172.5l-24.8-14.3 24.8 14.4M368.1 175.5l-67.4 38.9M368.1 175.6l.8 .5M368.1 175.6l-67.4 38.9M368.9 176.1l-68.2 39.3M368.9 176.1h.6M368.9 176.1h.1"/>
<path d="M369 176.1h.1M369.5 176.1h.1M369.6 175.6h.7M370.3 175.6l.3 .2-69.9 40.3M370.5 175.8l-69.8 40.2M370.6 176.7l-69.9 40.3M370.6 177h.1M370.6 177l-69.9 40.3M371.4 177.5h.2M371.4 177.5l-70.7 40.8M372.4 177h.1M372.7 175.6h.8"/>
<path d="M372.7 175.6l-.2 .2M373 175.6l-.5 .3M373.5 176.1h.1M373.5 176.1h.6M373.9 176.1l-1.4 .8M374.1 176.1h.1M374.2 176l-.1 .1M376 175h.1M376 175l-1.8 1M376.2 173.6l-.2 .1M376.2 173.6h.8M376.5 173.6l-.5 .3"/>
<path d="M377 174h.1M377 174h.7M377.4 174l-1.4 .9M377.5 175.5l.4 .7M377.5 175.5l-84.8 49M377.5 175.2v.3M377.6 174h.1M378.3 176l.3 .5M378.3 176l-84.8 49M378.3 176l-84.9 49M378.5 173.5l.1 .1M378.5 173.5l-.8 .5"/>
<path d="M378.6 177.5h.1M378.6 177.5l-84.9 49M378.6 173.6l-84.9 49M378.6 173.6v1M378.6 176.5v1M378.6 174.6l-84.9 49M378.6 174.6l-85.1 49.1M378.6 176.5l-84.9 49M247.8 190.8h.1M247.8 188.9h.1M247.8 187.9v1M247.8 190.7v1.2"/>
<path d="M247.8 190.7h.1M247.8 188.9l.3 .5M247.9 187.8l-.1 .1M247.9 187.8l.8 .5M248.1 189.4h.1M248.1 189.4v-.5l.7 1v1.1l-.4 .3-.3-.2M248.1 190.6l-.3 .1M248.1 190.6v.5M248.3 189.3l.3 .1M248.4 189.3l.2 .1M248.4 189.2l.1 .1-.1-.1M248.4 189.2l.1 .1"/>
<path d="M248.4 189.2l-.3 .2M248.6 188.9l.4 .9M248.6 191.9l.4 .3M248.7 188.3h.1M248.7 192.4h.1M248.7 188.4h.1M248.7 188.3v.1M248.7 188.4l.3 .4M248.8 190.5h.1M248.8 188.8l-.2 .1M248.8 190.1l-.7 .5M248.8 190.7l-.7 .4"/>
<path d="M249 192.2h.1M249 188.8v.1M249 188.9l-.4-.3v.3M249 189.8l.5 .2M249 192.2l-.3 .2M249 192.2l.8-.4-1.1 .6M249.2 190.5v.2M249.2 190.7v.1M249.2 190.8l.1 .2M249.3 191v.1M249.3 191.5l-.7 .4M249.3 191.1l.2 .2"/>
<path d="M249.4 190.4h.1M249.4 190.4l-.2 .1M249.5 190v.1M249.5 191.6l-.5-.3-.4 .3v.3M249.5 190.1h.1M249.5 191.6l.1 .1M249.5 191.3h.1M249.5 190.4l.1 .1M249.5 190.4l-.3 .2M249.6 191.7l.4 .2 .5 1.2-.5-.3M249.6 190.5l.1 .1M249.6 190.5l-.4 .2"/>
<path d="M249.6 191.9l.6 .3-.5-.3M249.7 191.9l.5 .3M249.7 191.9l.5 .2M249.7 190.6l.1 .1M249.7 190.6l-.5 .2M249.8 191.8l-.8 .4M249.8 190.7v.1M249.8 190.7l-.5 .3M249.8 190.8l.1 .1M249.8 190.8l-.5 .3M249.9 191.2l-.3 .1M249.9 190.9v.3"/>
<path d="M249.9 191.1l-.4 .2M249.9 190.9l-.5 .3M250 189.4h.1M250 189.4l.5 .3v.4l-.5 .2-.4-.2M250 192.8l.3 .5M250 192.8h.1M250.2 191.2h.1M250.2 190.6v1.2M250.2 191.8l.6 1.1M250.3 189.6l-.8 .4M250.3 189.3l-.3 .1M250.3 189.3h.1"/>
<path d="M250.3 189.3l39.9-23.1-39.9 23.1M250.3 189.6l-.7 .5M250.4 193.4h.1M250.4 189.3h.1M250.4 189.3l1.8 1M250.4 189.3l39.8-23-39.8 23M250.4 192.6l-.4 .2M250.8 190.3v-.4l1 .6 .6 1.4M250.8 192.9v.3M250.8 190.3l-.6 .3M250.8 190.3l.4-.2-1 .5M251.6 190.4l-1.4 .8"/>
<path d="M251.7 190.4l-1.5 .8M251.8 190.9l-1.6 .9M252.1 191l.5 .8M252.1 194l.5 .3M252.2 190.3l.1 .1M252.2 190.4h.1M252.2 194.4h.1M252.2 190.4l38-22-37.9 22M252.3 190.4h.1M252.3 194.4h.1M252.3 190.4l.3 .5M252.4 191.9v1.2l-.6 .3v.4l-1-.6"/>
<path d="M252.4 192.4v.1M252.4 190.8l-.3 .2M252.4 192.4l-1.6 .8M252.4 191.9l-1.6 1M252.6 194.3h.1M252.6 190.9l-.5-.3v.4M252.6 191.8l.4 .2M252.6 194.3l-.3 .1M252.6 194.3l.7-.5-1 .6M252.7 192.5v.3M252.7 192.8v.1M252.7 192.9l.1 .1"/>
<path d="M252.7 192.5h.1M252.8 193l.1 .1M252.8 192.4l-.1 .1M252.9 193.1l.1 .1M252.9 193.6l-.8 .4M253 192.4l-.3 .1M253 193.2l.1 .1M253 192.4h.1M253 193.6l-.4-.2-.5 .2v.4M253 192l.1 .1M253 193.6h.1M253.1 193.6l.5 .4 .4 1.1-.4-.3"/>
<path d="M253.1 193.3l.1 .1M253.1 192.4l.2 .2M253.1 192.4l-.4 .2M253.2 193.4h.1M253.2 192.5l-.5 .3M253.2 193.9l.5 .3M253.3 192.6v.1M253.3 192.6l-.6 .3M253.3 193.3v.1M253.3 192.7l.1 .2M253.3 192.7l-.5 .3M253.4 192.9v.1"/>
<path d="M253.4 192.9l-.5 .2M253.4 193.2l-.1 .2M253.4 193v.2M253.4 193.2l-.2 .2M253.4 193.1l-.3 .2M253.4 193l-.4 .2M253.6 191.5h.1M253.6 191.5l.4 .3v.3l-.4 .3-.5-.3M253.6 194.9l.3 .4M253.6 194.8v.1M253.7 193.2h.1M253.8 193.8l.6 1.1"/>
<path d="M253.8 192.7v1.1M253.8 191.6l-.8 .4M253.9 191.3h.1M253.9 195.3h.1M253.9 191.3l-.3 .2M253.9 195.3v.1M253.9 191.7l-.8 .4M253.9 195.4h.1M253.9 191.3l1.8 1.1M254 194.6l-.4 .2M254.4 192.3v-.4l.9 .6 .6 1.5v1.1l-.6 .3v.5l-.9-.6M254.4 194.9v.4"/>
<path d="M254.4 192.3l-.6 .4M254.4 192.3l.3-.1-.9 .5M255.2 192.4l-1.4 .8M255.2 192.5l-1.5 .7M255.3 192.9l-1.5 .9M255.6 193l.5 .8M255.6 196l.5 .3M255.7 192.4l34.5-19.9-34.4 19.9M255.8 192.4h.1M255.8 196.5h.1M255.8 192.4v.1M255.8 192.5l.3 .4"/>
<path d="M255.9 194.5v.1M255.9 192.9l-.3 .1M255.9 194.4l-1.5 .9M255.9 194l-1.5 .9M256.1 192.9h.1M256.1 192.9l-.5-.2v.3M256.1 196.3h.1M256.1 196.3l-.3 .2M256.1 193.8l.5 .3M256.2 194.7l.1 .1M256.3 194.6l-.1 .1M256.3 194.8v.1"/>
<path d="M256.3 194.9v.2M256.3 195.1l.2 .2M256.4 195.6l-.8 .4M256.4 194.4l-.1 .1M256.5 194.4l-.2 .2M256.5 195.3l.2 .1M256.5 194.4l.1 .1M256.6 195.7l-.5-.3-.5 .3v.3M256.6 195.7h.1M256.6 195.7l.5 .3 .5 1.2-.5-.3M256.6 194.5l.1 .1M256.6 194.5l-.4 .2"/>
<path d="M256.7 196l.6 .3M256.7 194.6l.2 .3M256.7 194.6l-.4 .2M256.7 196l.5 .2M256.8 194.7l-.5 .2M256.9 194.8l-.6 .3M256.9 195.9l-.8 .4M256.9 195.9l-1.1 .6M256.9 194.9l.1 .1M256.9 194.9l-.5 .3M257 195.2l-.3 .2M257 195v.2"/>
<path d="M257 195.1l-.4 .2M257 195l-.5 .3M257.1 193.5h.1M257.1 193.5l.5 .3v.3l-.5 .3-.5-.3M257.1 196.9l.3 .5M257.2 195.3l.1 .1M257.3 195.4v.5M257.3 195.3h-.1M257.3 195.9l.5 .8M257.3 195.3l.8-.5-.9 .5M257.4 193.4h.1M257.4 193.4l-.3 .1"/>
<path d="M257.4 197.4h.1M257.4 193.7l-.8 .4M257.5 193.4h.1M257.5 193.4l.8 .4M257.5 196.7l-.4 .2M258.1 196.4h.1M258.1 195.2v-.6l-.3-.2-.5 .3v.6M258.1 196.4v.5l-.3-.2M258.1 196.4l.2 .4M258.1 194.9l-.8 .5M258.1 196.5l-.3 .2M258.3 193.8l.1 .2"/>
<path d="M258.3 196.8h.1M258.3 196.8l.1 1.1M258.3 195l-.2 .2M258.4 194.9h.1M258.4 195h.1M258.4 196.9h.1M258.4 197.9h-.1M258.4 194v1M258.4 195l31.8-18.4-32.1 18.6M258.4 196.9l31.8-18.4-31.8 18.4M259.2 197.4l31 17.9-30.9-17.9M259.5 197.3l30.7 17.7"/>
<path d="M260.3 196.8l29.9 17.3-29.9-17.3M260.8 196.5l29.4 17M260.9 196.5l29.3 16.9M261.8 195.9l28.4 16.5-28.4-16.4M298.2 219.9l-1.8 1M298.2 219.9h.1M298.2 219.8h.1M298.5 218.5h.7M298.5 218.5l-.3 .1M298.7 218.5l-.5 .3M299.6 218.9l-1.4 .9M299.8 218.9h.1"/>
<path d="M299.9 218.9h.1M300.7 218.4l-.8 .5M290.2 223.4v1.1l.9 .5M290.2 223.4h.1M290.2 221.5h.1M290.2 221.5l.2 .5M290.2 220.5v1M290.2 220.4v.1M290.2 220.4l.1 .1M290.3 220.5h-.1M290.3 220.4l-.1 .1M290.3 220.5l.8 .5"/>
<path d="M290.4 223.3l-.2 .1M290.4 222h.1M290.5 222v-.5l.8 1v1.2l-.5 .2-.3-.1M290.5 222.9v.9M290.5 222.9l-.3 .4M290.5 222l.7 .4M290.5 223.1l.2 .1M290.9 221.8l-.4 .2M291 224.6v-.3l.5-.3 .5 .3 .5 .3 .4 1.1-.4-.2M291 221.6l.5 .8M291 224.6l.4 .2M291.1 221h.1"/>
<path d="M291.1 221l.3 .4M291.2 221h.1M291.3 222.5l-.4 .5M291.3 222.9l-.9 .4M291.3 223.1h.1M291.3 221.4l-.3 .2M291.3 223.3l-.8 .5M291.3 222.8l-.9 .5M291.4 221.4v.1M291.4 224.8v.1M291.4 221.5l-.4-.2v.3M291.4 224.9l-.3 .1"/>
<path d="M291.4 224.9l.8-.5-1.1 .6M291.5 222.4l.4 .3M291.7 223a.54 .54 0 0 1 .5 .4 .54 .54 0 0 1-.1 .6l-.5-.6zM291.7 224.2l-.7 .4M291.9 220.6h.6M291.9 222.7h.1M292.1 224.4l-.7 .4M292.5 220.6l.3 .1M292.6 223.9h.1M292.7 224.5l.4 .8M292.7 223.9v.6M292.7 223.8l-.1 .1"/>
<path d="M292.7 223.8l.7-.4-.8 .5M292.7 222.2l-.8 .5M292.7 220.7l-1.3 .7M292.8 222.3l-.8 .4M292.8 220.7l-1.4 .8M292.8 221.6l-1.3 .8M292.8 221.9h.1M292.8 221.9l-.3 .2 .4 .3v.3l-.4 .3-.5-.3M292.8 221.9l.9 .5M292.9 225.3l-.4 .2M293.4 225v.5l-.3-.2M293.4 225h.1"/>
<path d="M293.4 223.5l-.7 .4M293.4 225.1l-.3 .2M293.5 223.7l-.1-.5-.3-.2-.4 .3v.5M293.5 225l.2 .5M293.7 222.4v.2M293.7 222.4h.1M293.7 225.5v1l-.9-.5-.3-.5M293.7 222.6v1M293.7 223.6l-.2 .1M294.6 221.9h.1M294.6 221.9l-.8 .5M294.9 220.6h.8"/>
<path d="M294.9 220.6l-.2 .1M295.2 220.6l-.5 .2M295.7 221h.1M295.7 221h.6M296.1 221l-1.4 .8M296.3 221h.1M296.4 220.9l-.1 .1"/>
</g>
<g font-size="8">
<text x="331.7" y="285.8">A3</text>
<text x="346.7" y="285.8">1:4</text>
</g>
<g font-size="5.3">
<text x="41" y="8.9">8</text>
<text x="88.5" y="8.9">7</text>
<text x="138.5" y="8.9">6</text>
<text x="188.5" y="8.9">5</text>
<text x="238.5" y="8.9">4</text>
<text x="288.5" y="8.9">3</text>
<text x="338.5" y="8.9">2</text>
<text x="386" y="8.9">1</text>
<text x="16.2" y="30.7">F</text>
<text x="411.2" y="30.7">F</text>
<text x="16.1" y="74.9">E</text>
<text x="411.1" y="74.9">E</text>
<text x="15.5" y="124.9">D</text>
<text x="410.5" y="124.9">D</text>
<text x="15.4" y="174.9">C</text>
<text x="410.4" y="174.9">C</text>
<text x="16" y="224.9">B</text>
<text x="411" y="224.9">B</text>
<text x="15.5" y="269.2">A</text>
<text x="141.9" y="268.7">THIRD ANGLE PROJECTION</text>
<text x="410.5" y="269.2">A</text>
<text x="41" y="290.9">8</text>
<text x="88.5" y="290.9">7</text>
<text x="138.5" y="290.9">6</text>
<text x="188.5" y="290.9">5</text>
<text x="238.5" y="290.9">4</text>
<text x="288.5" y="290.9">3</text>
<text x="338.5" y="290.9">2</text>
<text x="386" y="290.9">1</text>
</g>
<g font-size="4.7">
<text x="249.4" y="47.4">2</text>
<text x="340.1" y="48.9">1</text>
<text x="367.4" y="68.2">5</text>
<text x="225.8" y="74.4">4</text>
<text x="400.3" y="109.2">6</text>
<text x="47.8" y="119.3">QTY.</text>
<text x="72" y="119.3">ITEM NO.</text>
<text x="101.8" y="119.3">SECTION</text>
<text x="132.3" y="119.3">LENGTH</text>
<text x="158.9" y="117">THREADED</text>
<text x="162.6" y="121.5">M5X0.5</text>
<text x="51.6" y="128.1">4</text>
<text x="80.7" y="128.1">1</text>
<text x="104.8" y="128.1">20X40</text>
<text x="137.1" y="128.1">460</text>
<text x="166.9" y="128.1">NO</text>
<text x="51.6" y="134.4">4</text>
<text x="80.7" y="134.4">2</text>
<text x="104.8" y="134.4">20X20</text>
<text x="137.1" y="134.4">480</text>
<text x="158.2" y="134.4">BOTH ENDS</text>
<text x="51.6" y="140.8">1</text>
<text x="80.7" y="140.8">3</text>
<text x="104.8" y="140.8">20X60</text>
<text x="137.1" y="140.8">460</text>
<text x="158.2" y="140.8">BOTH ENDS</text>
<text x="51.6" y="147.2">2</text>
<text x="80.7" y="147.2">4</text>
<text x="104.8" y="147.2">20X40</text>
<text x="137.1" y="147.2">360</text>
<text x="160.3" y="147.2">ONE END</text>
<text x="51.5" y="154.2">1</text>
<text x="80.7" y="154.2">5</text>
<text x="104.8" y="154.2">20X20</text>
<text x="137.1" y="154.2">460</text>
<text x="166.9" y="154.2">NO</text>
<text x="51.5" y="160.6">4</text>
<text x="80.7" y="160.6">6</text>
<text x="104.8" y="160.6">20X40</text>
<text x="137.1" y="160.6">320</text>
<text x="166.9" y="160.6">NO</text>
<text x="224.5" y="207.8">3</text>
<text x="339.4" y="270.4">FRAME DEFINITION</text>
</g>
<g font-size="4.7" fill="#808080">
<text x="389.8" y="167.3" transform="rotate(-90 389.8 167.3)">190</text>
<text x="255" y="216" transform="rotate(30 255 216)">220</text>
<text x="327.2" y="216.9" transform="rotate(-30 327.2 216.9)">260</text>
</g>
<text font-size="4.1" x="21" y="293.7">SOLIDWORKS Educational Product. For Instructional Use Only.</text>
<g font-size="3.3">
<text x="23.2" y="13.6">DRAWING NUMBER DB02</text>
<text x="133.2" y="255.2">A</text>
<text x="227.9" y="255.7">GENERAL DIMENSIONAL TOLS.</text>
<text x="322.5" y="255.1">MATERIAL TYPE</text>
<text x="372.8" y="255.1">MATERIAL FORM</text>
<text x="129.6" y="260.2">COPY</text>
<text x="141.8" y="260.2">MODIFICATION</text>
<text x="171.2" y="260.5">DATE</text>
<text x="187.1" y="260.2">DR'N</text>
<text x="199.9" y="260.2">CH'D</text>
<text x="214.1" y="260.2">AP'D</text>
<text x="227.9" y="261.2">MACHINED LINEAR TOL.</text>
<text x="292.9" y="261.2">0.05</text>
<text x="319.5" y="258.6">6063-T5 Aluminium</text>
<text x="371.2" y="258.6">V-SLOT EXTRUSION</text>
<text x="227.9" y="265.8">UNMACHINED LINEAR TOL.</text>
<text x="292.9" y="265.8">0.25</text>
<text x="356.4" y="266.1">TITLE</text>
<text x="227.9" y="270.4">OTHER TOLERANCES STATED</text>
<text x="228.2" y="275.3">MACHINING SHOWN THUS</text>
<text x="314.5" y="275.4">FINISH</text>
<text x="332.4" y="275.5">SHEET</text>
<text x="347.2" y="275.5">SCALE</text>
<text x="369.8" y="275.5">DRAWING NUMBER</text>
<text x="127.8" y="279.9">SCHOOL OF COMPUTING ENGINEERING &amp; MATHEMATICS</text>
<text x="153.2" y="276.4">UNIVERSITY OF BRIGHTON</text>
<text x="228.2" y="280.5">REMOVE ALL BURRS &amp; SHARP EDGES</text>
<text x="381.1" y="279">DB02</text>
<text x="228.2" y="285.6">SEE DRAWING NUMBER</text>
<text x="369.4" y="285.8">SHEET 1 OF 1 SHEETS</text>
</g>
<g font-size="2.7">
<text x="169" y="255.2">18/02/2021</text>
<text x="188.5" y="255.2">DJB</text>
</g>
</svg>
